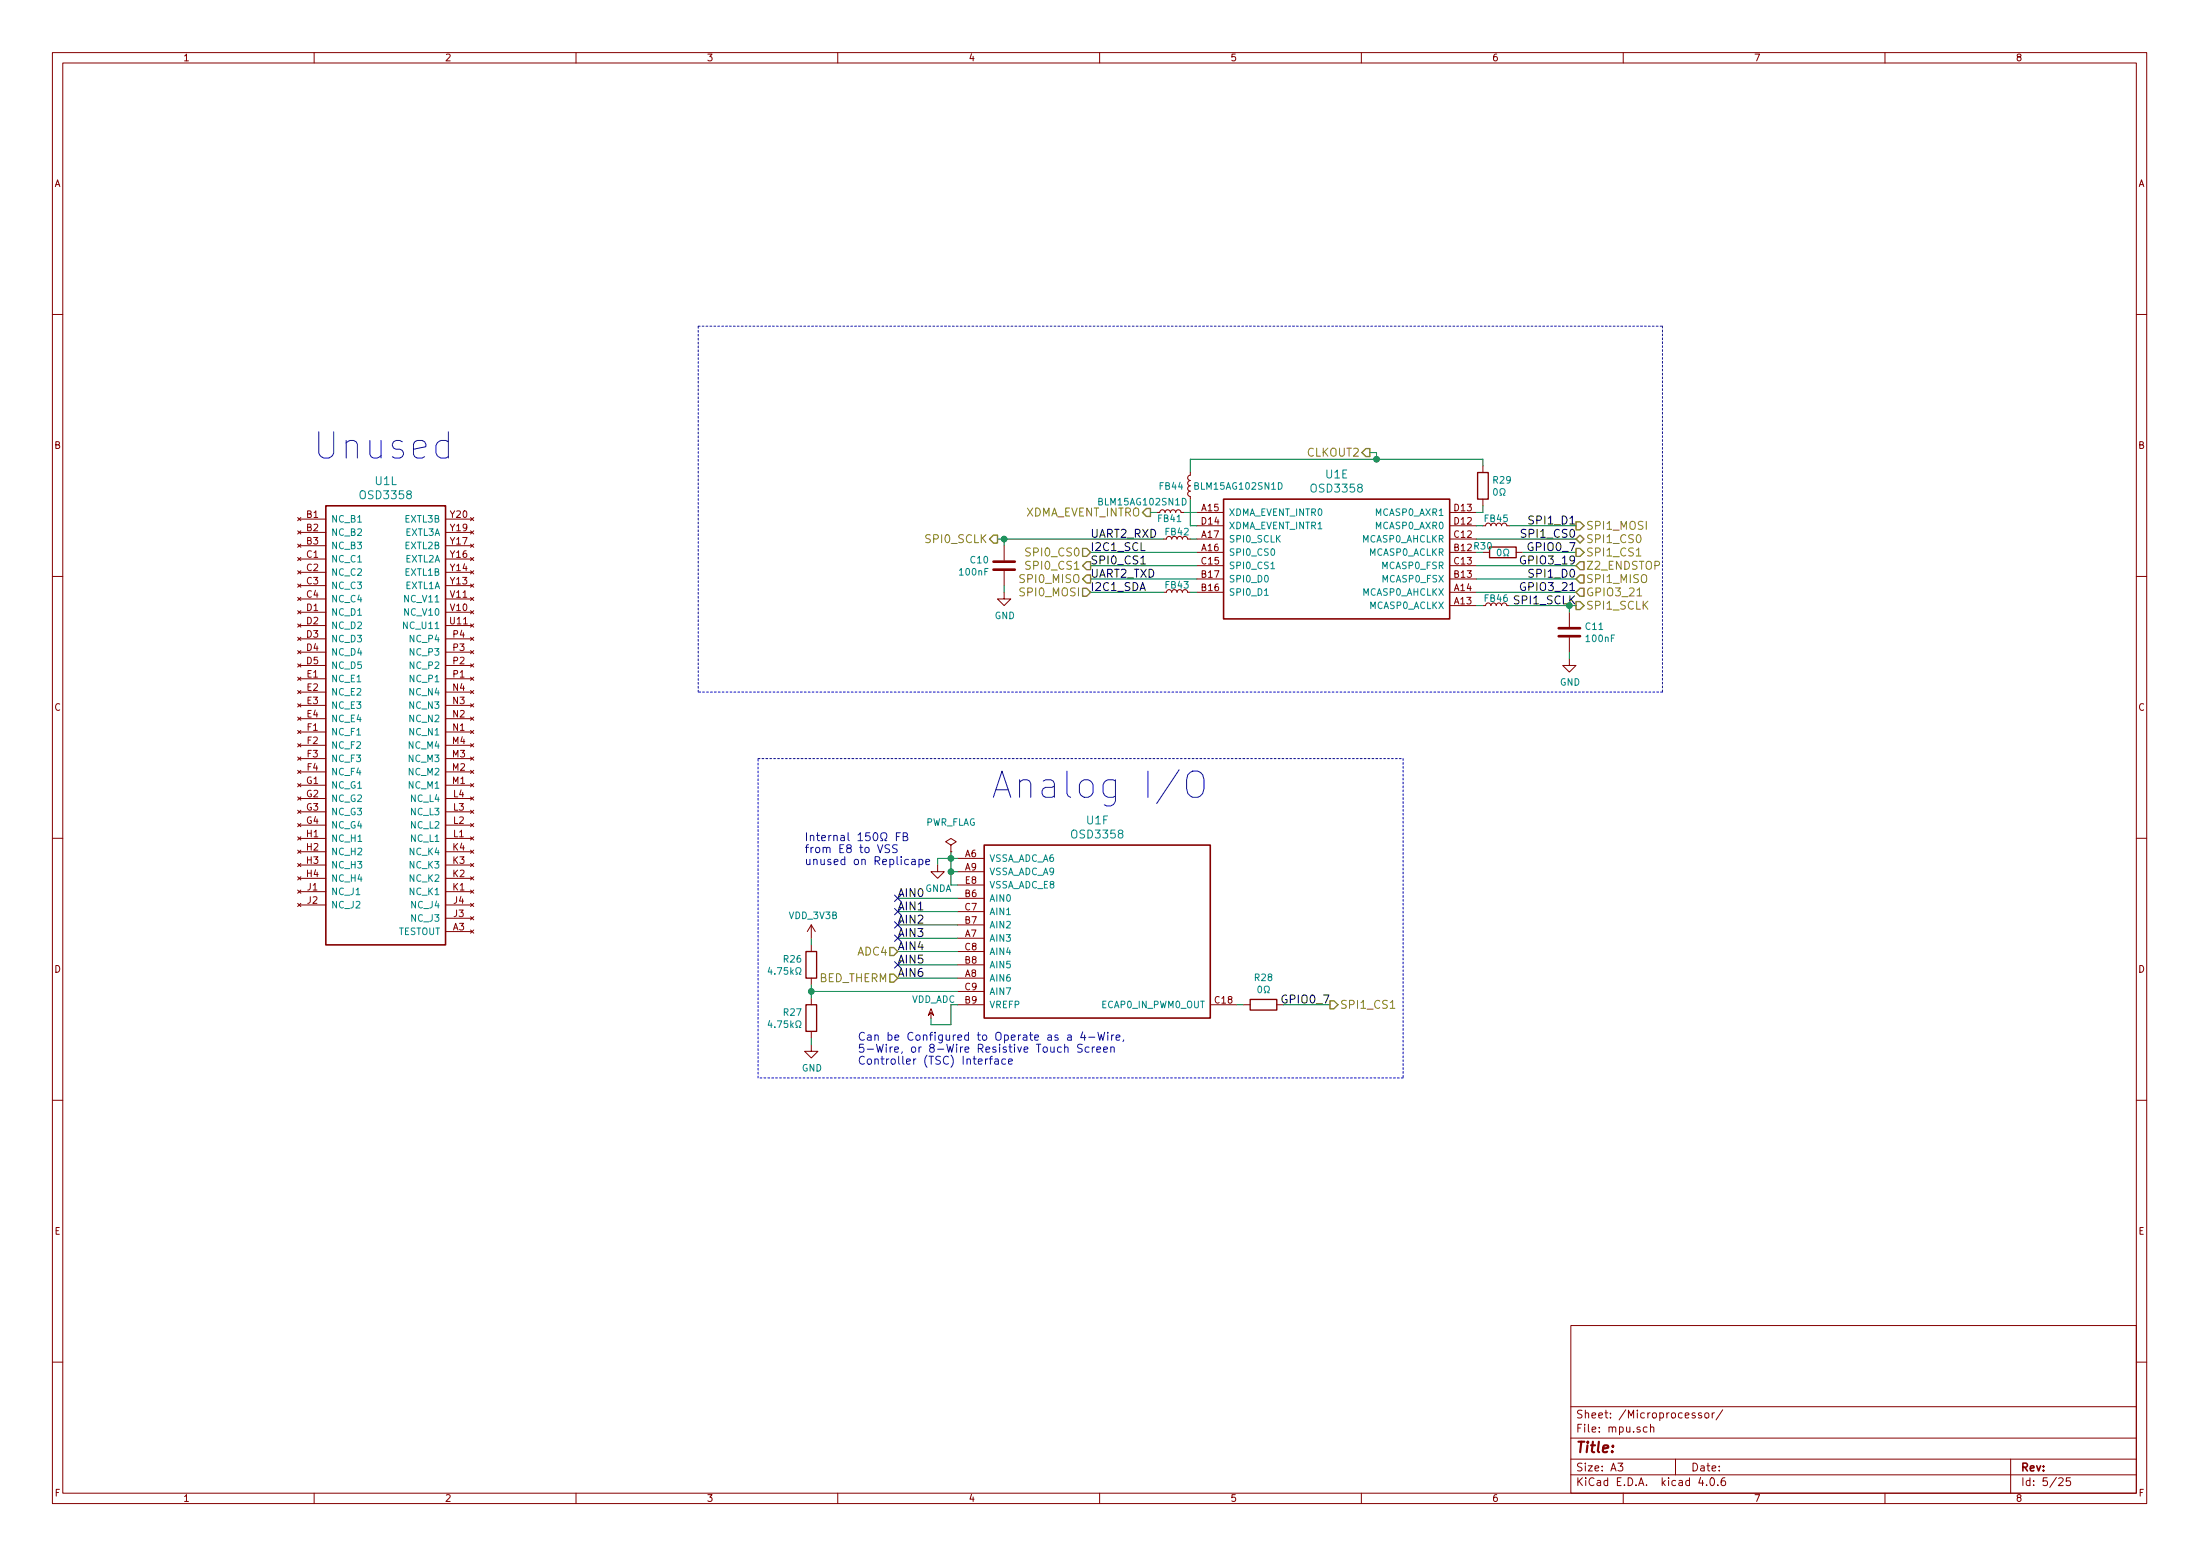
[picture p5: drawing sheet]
<svg xmlns="http://www.w3.org/2000/svg" width="420mm" height="297mm" viewBox="0 0 420 297" stroke-linecap="round" stroke-linejoin="round" font-family="sans-serif">
<g fill="none" stroke="#840000" stroke-width=".19">
<path d="M10 10h400v277h-400zM12 12h396v273.1h-396zM60 10v2M110 10v2M160 10v2M210 10v2M260 10v2M310 10v2M360 10v2M10 60h2M408 60h2M56.8 98.8l.7 .6"/>
<path d="M57.1 99.1h5.1M57.5 98.8l-.7 .6M85.1 99.1h5.1M89.9 98.8l.6 .6M90.5 98.8l-.6 .6M221.5 97.8l.1-.3 .3-.2 .4 .1 .2 .4 .1-.3 .3-.2 .4 .1 .2 .4 .1-.3 .3-.2 .5 .1 .1 .4 .2-.3 .2-.2 .5 .1 .2 .4h.5M227.3 90.2v.5l-.3 .1-.2 .3 .1 .4 .4 .2-.3 .1-.2 .4 .1 .3 .4 .2-.3 .1-.2 .4 .1 .4 .4 .2-.3 .1-.2 .3 .1 .4 .4 .2v.5M228.6 97.8h5.1M276.9 97.8h5M283.2 88.9v1.3M283.2 95.3v1.3M10 110h2"/>
<path d="M56.8 106.4l.7 .6M56.8 116.6l.7 .6M56.8 101.3l.7 .6M56.8 109l.7 .6M56.8 119.1l.7 .6M56.8 103.9l.7 .6M56.8 111.5l.7 .6M56.8 114l.7 .6M57.1 106.7h5.1M57.1 116.9h5.1M57.1 101.6h5.1M57.1 109.3h5.1"/>
<path d="M57.1 119.4h5.1M57.1 104.2h5.1M57.1 111.8h5.1M57.1 114.3h5.1M57.5 106.4l-.7 .6M57.5 116.6l-.7 .6M57.5 101.3l-.7 .6M57.5 109l-.7 .6M57.5 119.1l-.7 .6M57.5 103.9l-.7 .6M57.5 111.5l-.7 .6M57.5 114l-.7 .6"/>
<path d="M85.1 106.7h5.1M85.1 116.9h5.1M85.1 101.6h5.1M85.1 109.3h5.1M85.1 119.4h5.1M85.1 104.2h5.1M85.1 111.8h5.1M85.1 114.3h5.1M89.9 116.6l.6 .6M89.9 119.1l.6 .6M89.9 114l.6 .6M89.9 111.5l.6 .6"/>
<path d="M89.9 109l.6 .6M89.9 106.4l.6 .6M89.9 103.9l.6 .6M89.9 101.3l.6 .6M90.5 106.4l-.6 .6M90.5 116.6l-.6 .6M90.5 109l-.6 .6M90.5 119.1l-.6 .6M90.5 111.5l-.6 .6M90.5 103.9l-.6 .6M90.5 114l-.6 .6M90.5 101.3l-.6 .6"/>
<path d="M191.8 113.1v1.2h1.2l-1.2 1.3-1.3-1.3h1.3M191.8 104.2v2.8M191.8 109v2.8M222.2 102.9h.6l.1-.3 .3-.2 .4 .1 .2 .4 .1-.3 .3-.2 .4 .1 .2 .4 .1-.3 .3-.2 .4 .1 .2 .4 .1-.3 .3-.2 .4 .1 .2 .4h.5M222.2 113.1h.6l.1-.4 .3-.1 .4 .1 .2 .4 .1-.4 .3-.1 .4 .1 .2 .4 .1-.4 .3-.1 .4 .1 .2 .4 .1-.4 .3-.1 .4 .1 .2 .4h.5M228.6 105.4h5.1M228.6 102.9h5.1M228.6 100.4h5.1M228.6 110.5h5.1M228.6 108h5.1M228.6 113.1h5.1M276.9 105.4h5"/>
<path d="M276.9 102.9h5M276.9 100.4h5M276.9 115.6h5M276.9 110.5h5M276.9 108h5M276.9 113.1h5M283.2 115.6h.5l.1-.3 .3-.2 .5 .1 .1 .4 .2-.3 .2-.2 .5 .1 .1 .4 .2-.3 .3-.2 .4 .1 .2 .4 .1-.3 .3-.2 .4 .1 .2 .4h.5M283.2 100.4h.5l.1-.4 .3-.1 .5 .1 .1 .4 .2-.4 .2-.1 .5 .1 .1 .4 .2-.4 .3-.1 .4 .1 .2 .4 .1-.4 .3-.1 .4 .1 .2 .4h.5M289.6 105.4h1.2M299.7 116.9v2.8M408 110h2M56.8 129.3l.7 .6"/>
<path d="M56.8 139.4l.7 .6M56.8 131.8l.7 .6M56.8 121.7l.7 .6M56.8 134.4l.7 .6M56.8 124.2l.7 .6M56.8 136.9l.7 .6M56.8 126.7l.7 .6M57.1 129.6h5.1M57.1 139.7h5.1M57.1 132.1h5.1M57.1 137.2h5.1M57.1 127h5.1"/>
<path d="M57.1 122h5.1M57.1 134.7h5.1M57.1 124.5h5.1M57.5 129.3l-.7 .6M57.5 139.4l-.7 .6M57.5 131.8l-.7 .6M57.5 121.7l-.7 .6M57.5 134.4l-.7 .6M57.5 124.2l-.7 .6M57.5 136.9l-.7 .6M57.5 126.7l-.7 .6M85.1 129.6h5.1"/>
<path d="M85.1 139.7h5.1M85.1 132.1h5.1M85.1 137.2h5.1M85.1 127h5.1M85.1 122h5.1M85.1 134.7h5.1M85.1 124.5h5.1M89.9 139.4l.6 .6M89.9 129.3l.6 .6M89.9 136.9l.6 .6M89.9 126.7l.6 .6M89.9 134.4l.6 .6"/>
<path d="M89.9 124.2l.6 .6M89.9 131.8l.6 .6M89.9 121.7l.6 .6M90.5 126.7l-.6 .6M90.5 136.9l-.6 .6M90.5 139.4l-.6 .6M90.5 129.3l-.6 .6M90.5 131.8l-.6 .6M90.5 134.4l-.6 .6M90.5 124.2l-.6 .6M90.5 121.7l-.6 .6M299.7 125.8v1.2h1.3l-1.3 1.3-1.3-1.3h1.3"/>
<path d="M299.7 121.7v2.8M56.8 149.6l.7 .6M56.8 159.8l.7 .6M56.8 142l.7 .6M56.8 152.1l.7 .6M56.8 144.5l.7 .6M56.8 154.7l.7 .6M56.8 147.1l.7 .6M56.8 157.2l.7 .6M57.1 149.9h5.1M57.1 142.3h5.1M57.1 152.4h5.1"/>
<path d="M57.1 157.5h5.1M57.1 147.4h5.1M57.1 144.8h5.1M57.1 155h5.1M57.5 149.6l-.7 .6M57.5 159.8l-.7 .6M57.5 142l-.7 .6M57.5 152.1l-.7 .6M57.5 144.5l-.7 .6M57.5 154.7l-.7 .6M57.5 157.2l-.7 .6M57.5 147.1l-.7 .6"/>
<path d="M85.1 149.9h5.1M85.1 142.3h5.1M85.1 152.4h5.1M85.1 157.5h5.1M85.1 147.4h5.1M85.1 144.8h5.1M85.1 155h5.1M89.9 159.8l.6 .6M89.9 149.6l.6 .6M89.9 157.2l.6 .6M89.9 147.1l.6 .6M89.9 154.7l.6 .6"/>
<path d="M89.9 144.5l.6 .6M89.9 152.1l.6 .6M89.9 142l.6 .6M90.5 159.8l-.6 .6M90.5 149.6l-.6 .6M90.5 157.2l-.6 .6M90.5 147.1l-.6 .6M90.5 154.7l-.6 .6M90.5 144.5l-.6 .6M90.5 152.1l-.6 .6M90.5 142l-.6 .6M10 160h2"/>
<path d="M56.8 169.9l.7 .6M56.8 162.3l.7 .6M56.8 172.5l.7 .6M56.8 164.8l.7 .6M56.8 167.4l.7 .6M57.1 160.1h5.1M57.1 170.2h5.1M57.1 162.6h5.1M57.1 172.8h5.1M57.1 167.7h5.1M57.1 165.1h5.1M57.5 169.9l-.7 .6"/>
<path d="M57.5 172.5l-.7 .6M57.5 162.3l-.7 .6M57.5 164.8l-.7 .6M57.5 167.4l-.7 .6M85.1 160.1h5.1M85.1 170.2h5.1M85.1 162.6h5.1M85.1 172.8h5.1M85.1 167.7h5.1M85.1 177.8h5.1M85.1 165.1h5.1M85.1 175.3h5.1"/>
<path d="M89.9 169.9l.6 .6M89.9 167.4l.6 .6M89.9 177.5l.6 .6M89.9 175l.6 .6M89.9 164.8l.6 .6M89.9 172.5l.6 .6M89.9 162.3l.6 .6M90.5 169.9l-.6 .6M90.5 167.4l-.6 .6M90.5 177.5l-.6 .6M90.5 175l-.6 .6M90.5 164.8l-.6 .6"/>
<path d="M90.5 172.5l-.6 .6M90.5 162.3l-.6 .6M154.9 176.6v2.5M154.9 176.6l-.7 1.2M154.9 176.6l.8 1.2M179.1 165.1v1.3h1.2l-1.2 1.3-1.3-1.3h1.3M181.6 162.6h.1M181.6 161.3l1-.6-1-.6-1 .6 1 .6v1.3M182.9 163.9h5.1M182.9 171.5h5.1M182.9 179.1h5.1M182.9 176.6h5.1"/>
<path d="M182.9 174h5.1M182.9 168.9h5.1M182.9 166.4h5.1M408 160h2M154.9 199.4v1.3h1.3l-1.3 1.3-1.2-1.3h1.2M154.9 180.4v1.2M154.9 186.7v1.3M154.9 190.5v1.3M154.9 196.9v1.3M177.8 193.3v1M177.8 192.6l.5 1.2-.5-.5-.5 .5zM182.9 186.7h5.1"/>
<path d="M182.9 184.2h5.1M182.9 181.6h5.1M182.9 191.8h5.1M182.9 189.3h5.1M231.1 191.8h5.1M237.5 191.8h1.3M243.8 191.8h1.3M10 210h2M408 210h2M300 253h108v32.1h-108zM10 260h2M300 278.5h108"/>
<path d="M300 274.5h108M300 268.5h108M309 279.3h.9l-.5 .6 .5 .1v.7l-.2 .1-.7-.1M314.6 272.5l-.5-.1-.3 .3 .1 .6 .2 .1 .5-.1M315.2 272.5l.2-.1 .4 .1v.9M315.2 271.9v1.5M320 278.5v3M323.7 269.8a.37 .37 0 0 0-.6 .1l.1 .2 .5 .2 .1 .1-.2 .3-.5-.1M324.9 269.8a.37 .37 0 0 0-.5 .1v.2l.5 .2 .1 .1-.2 .3-.4-.1M325.7 269.8l.2-.1 .4 .1 .1 .6-.2 .2-.3 .1-.2-.1zM327 269.7v1M327.4 269.7l-.4 .3"/>
<path d="M329 269.1l-1.3 2M384 278.5v6.6M408 260h2M60 285.1v1.9M110 285.1v1.9M160 285.1v1.9M210 285.1v1.9M260 285.1v1.9M300 281.5h108M310 285.1v1.9M324.8 282l-.4 1.1h1M325.9 283.5v.1"/>
<path d="M326.7 282.3l.2-.2a.81 .81 0 0 1 .6 .6 .81 .81 0 0 1-.3 .8l-.1 .1a.79 .79 0 0 1-.4-1.3zM328.1 283.5v.1M329.4 282.1a.59 .59 0 0 0-.7 .6l.1 .8 .2 .1 .5-.1 .1-.5-.2-.3h-.4l-.3 .3M360 285.1v1.9M393.2 282.3l.6-.2 .2 .4-.9 1.1h.9M395.4 282.1h-.7l-.1 .7 .2-.1h.5l.2 .3-.1 .5-.2 .1-.6-.1"/>
</g>
<path d="M62.2 96.6h22.9v83.8h-22.9zM233.7 95.3h43.2v22.8h-43.2zM188 161.3h43.1v33h-43.1z" fill="none" stroke="#840000" stroke-width=".3"/>
<g fill="none" stroke="#008484" stroke-width=".19">
<path d="M225.8 95.1a.64 .64 0 0 1 .7 .7 .64 .64 0 0 1-.7 .6zM244.1 92.1a.64 .64 0 0 1 .8 .7 .64 .64 0 0 1-.8 .6zM285.3 93.4l.2-.1a.67 .67 0 0 1 .5 .6 .67 .67 0 0 1-.5 .7l-.3-.5zM286.5 94.6h.2v-.3a.54 .54 0 0 1-.2-.7 .54 .54 0 0 1 .7-.3 .57 .57 0 0 1-.1 1v.3h.3M241.5 113.7h.7M242.7 108.6h.7M286.1 104.9l.1-.1a.67 .67 0 0 1 .5 .7 .67 .67 0 0 1-.5 .6l-.2-.5zM287.2 106.1h.3v-.2a.54 .54 0 0 1-.3-.8 .54 .54 0 0 1 .7-.2 .57 .57 0 0 1-.1 1v.2h.3M147 184.6l-.3 1h.8M147 194.8l-.3 .9h.8M152 186h.3v-.3a.54 .54 0 0 1-.3-.7 .54 .54 0 0 1 .8-.2 .57 .57 0 0 1-.1 .9v.3h.3M152 196.2h.3v-.3a.54 .54 0 0 1-.3-.7 .54 .54 0 0 1 .8-.3 .57 .57 0 0 1-.1 1v.3h.3"/>
<path d="M240.3 188.4l.2-.1a.67 .67 0 0 1 .5 .6 .67 .67 0 0 1-.5 .6l-.3-.5zM241.5 189.5h.2v-.2a.54 .54 0 0 1-.2-.8 .54 .54 0 0 1 .7-.2 .57 .57 0 0 1-.1 1v.2h.3"/>
</g>
<g fill="none" stroke="#0000c2" stroke-width=".19">
<path d="M171.2 159.7h.5M171.9 159h-.7v1.5M172.5 159.7l.7-.1 .1-.2-.1-.3-.2-.1h-.5v1.5h.6l.2-.2 .1-.3-.4-.3M225.2 147l-4.3 6.4M227.3 147.4a1.67 1.67 0 0 1 1.8-.1 1.67 1.67 0 0 1 .8 1.6v1.6a1.67 1.67 0 0 1-1.6 1.8 1.67 1.67 0 0 1-1.7-1.8v-1.6l.2-1zM168.2 160.5h.4v-.3a.66 .66 0 0 1-.4-.9 .66 .66 0 0 1 1-.3 .72 .72 0 0 1-.2 1.2v.3h.4M169.9 161.3a.62 .62 0 0 0-.8 .1v.4l.7 .4v.4a.62 .62 0 0 1-.8 .1M171.3 161.3a.62 .62 0 0 0-.8 .1v.4l.8 .4v.4a.62 .62 0 0 1-.8 .1M174.1 164.1h.6l.1 1M174.8 164.4l-.5 .1a.3 .3 0 0 0-.2 .3 .3 .3 0 0 0 .2 .3l.5-.1M175.5 164.1l.4-.1 .4 .3v.5l-.2 .2h-.6M175.5 164v1.6"/>
<path d="M176.8 164.6l.7-.2v-.3l-.5-.1-.2 .3 .1 .7h.6M206.7 199.4a.62 .62 0 0 0-.8 .1v.4l.7 .4v.4a.62 .62 0 0 1-.8 .1M206.8 197l-.4 1.1h1M207.1 197.6v1M207.9 198h1.2M208 199.9h-.5l-.3 .3v.4l.2 .2h.6M208.6 199.9v1M209 199.9h-.2l-.2 .3M209.7 197.1l.3 1.5 .3-1.1 .3 1.1 .4-1.5M211.6 197.1v.1M211.6 197.6v1M212.1 199.9v1"/>
<path d="M212.3 197.6v1M212.7 197.6h-.3l-.1 .3M213.2 198.1l.7-.2-.1-.3h-.4l-.2 .2v.7h.6M214.6 198.5l-.1 .3M189 202.1h.5M189.5 201.6l-.3 .3v1.3M190 202.2h.6l.1 1M190.7 202.5l-.5 .1a.3 .3 0 0 0-.3 .3 .3 .3 0 0 0 .3 .3l.5-.1M192 202.2l-.4-.1-.3 .3v.5l.2 .2h.5M192.6 202.7l.7-.2v-.3l-.5-.1-.2 .3 .1 .7h.6M203.3 200l.1-.1a.36 .36 0 0 1 .6 .2v.8M209.5 200.4l.7-.2-.1-.3h-.4l-.2 .2v.7h.6"/>
<path d="M210.8 200.4l.7-.2-.1-.3h-.4l-.2 .2v.7h.6M212.1 200l.1-.1a.36 .36 0 0 1 .6 .2v.8"/>
</g>
<path d="M282.2 90.2h2v5.1h-2zM284.5 104.4h5.1v2.1h-5.1zM153.9 181.6h2.1v5.1h-2.1zM153.9 191.8h2.1v5.1h-2.1zM238.8 190.8h5v2h-5z" fill="none" stroke="#840000" stroke-width=".25"/>
<g fill="none" stroke="#008400" stroke-width=".19">
<path d="M219.7 97.8h1.3M226.1 97.8h2.5M227.3 95.3v5.1h1.3M261.6 86.4h1.3v1.3M283.2 96.6v1.2h-1.3M283.2 88.9v-1.2h-55.9v2.5M190.5 102.9h31.7M191.8 102.9v1.3M191.8 111.8v1.3M208.3 110.5h20.3M208.3 105.4h20.3M208.3 108h20.3"/>
<path d="M208.3 113.1h13.9M227.3 113.1h1.3M227.3 102.9h1.3M281.9 110.5h19.1M281.9 108h19.1M281.9 100.4h1.3M281.9 113.1h19.1M281.9 102.9h19.1M281.9 115.6h1.3M288.3 100.4h12.7M288.3 115.6h12.7M290.8 105.4h10.2"/>
<path d="M299.7 115.6v1.3M299.7 124.5v1.3M154.9 179.1v1.3M171.4 171.5h11.5M171.4 174h11.5M171.4 176.6h11.5M171.4 179.1h11.5M181.6 162.6v6.3h1.3M181.6 166.4h1.3M182.9 163.9h-3.8v1.2M154.9 188v2.5M154.9 198.2v1.2"/>
<path d="M154.9 189.3h28M171.4 181.6h11.5M171.4 184.2h11.5M171.4 186.7h11.5M181.6 191.8v3.8h-3.8v-1.3M236.2 191.8h1.3M245.1 191.8h8.9"/>
</g>
<g fill="#008400" stroke="#008400" stroke-width=".25">
<circle cx="154.9" cy="189.3" r=".51"/>
<circle cx="181.6" cy="163.9" r=".51"/>
<circle cx="181.6" cy="166.4" r=".51"/>
<circle cx="262.9" cy="87.7" r=".51"/>
<circle cx="191.8" cy="102.9" r=".51"/>
</g>
<path d="M133.3 62.3h184.2M317.5 62.3v69.8M133.3 132.1v-69.8M317.5 132.1h-184.2M144.8 144.8h123.2M268 144.8v61M144.8 205.8v-61M268 205.8h-123.2" fill="none" stroke="#0000c2" stroke-width=".19" stroke-dasharray=".3 .4"/>
<g fill="none" stroke="#848400" stroke-width=".25">
<path d="M218.2 97.8l.7-.7h.8v1.5h-.8zM260.9 85.6h.7v1.6h-.7l-.8-.8zM301 99.6h.8l.7 .8-.7 .7h-.8zM189 102.9l.7-.8h.8v1.6h-.8zM206.8 112.3h.7l.8 .8-.8 .7h-.7zM206.8 104.7h.7l.8 .7-.8 .8h-.7zM207.5 107.2h.8v1.5h-.8l-.7-.7zM207.5 109.8h.8v1.5h-.8l-.7-.8zM301 102.9l.8-.8 .7 .8-.7 .8zM301 114.8h.8l.7 .8-.7 .8h-.8zM301 104.7h.8l.7 .7-.7 .8h-.8zM301.8 112.3h.7v1.5h-.7l-.8-.7z"/>
<path d="M301.8 107.2h.7v1.5h-.7l-.8-.7zM301.8 109.8h.7v1.5h-.7l-.8-.8zM169.9 186h.8l.7 .7-.7 .8h-.8zM169.9 180.9h.8l.7 .7-.7 .8h-.8zM254 191h.8l.7 .8-.7 .8h-.8z"/>
</g>
<path d="M312.5 106.1h.9M312.6 113.8h.9M265.5 192.5h.9" fill="none" stroke="#848400" stroke-width=".19"/>
<path d="M170.8 170.9l1.3 1.2M170.8 173.4l1.3 1.2M170.8 176l1.3 1.2M170.8 178.5l1.3 1.2M172.1 170.9l-1.3 1.2M172.1 173.4l-1.3 1.2M172.1 176l-1.3 1.2M172.1 178.5l-1.3 1.2M170.8 183.6l1.3 1.2M172.1 183.6l-1.3 1.2" fill="none" stroke="#000084" stroke-width=".19"/>
<path d="M217.9 107.7h.8" fill="none" stroke="#000" stroke-width=".19"/>
<path d="M189.7 108.7h4.1M189.7 107.2h4.1M297.7 119.9h4.1M297.7 121.4h4.1" fill="none" stroke="#840000" stroke-width=".51"/>
<g font-size="7" fill="#0000c2">
<text x="59.7" y="87.7">Unused</text>
<text x="189.2" y="152.4">Analog I/O</text>
</g>
<text font-size="2.8" fill="#840000" x="301" y="277.3">Title:</text>
<g font-size="2.1" fill="#848400">
<text x="249.7" y="87.2">CLKOUT2</text>
<text x="195.5" y="98.6">XDMA_EVENT_INTRO</text>
<text x="302.9" y="101.1">SPI1_MOSI</text>
<text x="177" y="103.7">SPI0_SCLK</text>
<text x="196.4" y="106.2">SPI0_CS0</text>
<text x="302.9" y="103.7">SPI1_CS0</text>
<text x="302.9" y="106.2">SPI1_CS1</text>
<text x="195.1" y="111.3">SPI0_MISO</text>
<text x="195.1" y="113.8">SPI0_MOSI</text>
<text x="196.4" y="108.7">SPI0_CS1</text>
<text x="302.9" y="113.8">GPIO3_21</text>
<text x="302.9" y="108.7">Z2_ENDSTOP</text>
<text x="302.9" y="111.3">SPI1_MISO</text>
<text x="302.9" y="116.4">SPI1_SCLK</text>
<text x="163.8" y="182.4">ADC4</text>
<text x="156.3" y="187.5">BED_THERM</text>
<text x="255.9" y="192.6">SPI1_CS1</text>
</g>
<g font-size="2.1" fill="#008484">
<text x="69" y="95.3">OSD3358</text>
<text x="71.7" y="92.6">U1L</text>
<text x="250.6" y="94">OSD3358</text>
<text x="253.2" y="91.3">U1E</text>
<text x="204.9" y="160.1">OSD3358</text>
<text x="207.5" y="157.4">U1F</text>
</g>
<g font-size="2.1">
<text x="292.5" y="100.1">SPI1_D1</text>
<text x="208.3" y="102.7">UART2_RXD</text>
<text x="208.3" y="105.2">I2C1_SCL</text>
<text x="208.3" y="107.7">SPI0_CS1</text>
<text x="291" y="107.7">GPIO3_19</text>
<text x="291.1" y="102.7">SPI1_CS0</text>
<text x="292.2" y="105.2">GPIO0_7</text>
<text x="208.3" y="110.3">UART2_TXD</text>
<text x="208.3" y="112.8">I2C1_SDA</text>
<text x="291" y="112.8">GPIO3_21</text>
<text x="292.5" y="110.3">SPI1_D0</text>
<text x="171.4" y="171.2">AIN0</text>
<text x="171.4" y="173.8">AIN1</text>
<text x="171.4" y="176.3">AIN2</text>
<text x="171.4" y="178.9">AIN3</text>
<text x="171.4" y="181.4">AIN4</text>
<text x="171.4" y="183.9">AIN5</text>
<text x="171.4" y="186.5">AIN6</text>
<text x="245.2" y="191.6">GPIO0_7</text>
</g>
<text font-size="2.1" fill="#008400" x="289.4" y="115.4">SPI1_SCLK</text>
<g font-size="2.1" fill="#0000c2">
<text x="153.7" y="160.6">Internal 150 FB</text>
<text x="153.7" y="162.9">from E8 to VSS</text>
<text x="153.7" y="165.1">unused on Replicape</text>
<text x="163.8" y="198.7">Can be Configured to Operate as a 4-Wire,</text>
<text x="163.8" y="201">5-Wire, or 8-Wire Resistive Touch Screen</text>
<text x="163.8" y="203.2">Controller (TSC) Interface</text>
</g>
<g font-size="2.1" fill="#840000">
<text x="301" y="273.5">File: mpu.sch</text>
<text x="301" y="270.8">Sheet: /Microprocessor/</text>
<text x="301" y="280.9">Size: A3</text>
<text x="323" y="280.9">Date:</text>
<text x="386" y="280.9">Rev:</text>
<text x="301" y="283.7">KiCad E.D.A. kicad 4.0.6</text>
<text x="386" y="283.7">Id: 5/25</text>
</g>
<g font-size="1.8" fill="#840000">
<text x="35" y="11.7">1</text>
<text x="85" y="11.7">2</text>
<text x="135" y="11.7">3</text>
<text x="185" y="11.7">4</text>
<text x="235" y="11.7">5</text>
<text x="285" y="11.7">6</text>
<text x="335" y="11.7">7</text>
<text x="385" y="11.7">8</text>
<text x="10.4" y="35.7">A</text>
<text x="408.4" y="35.7">A</text>
<text x="10.4" y="85.7">B</text>
<text x="408.4" y="85.7">B</text>
<text x="58.6" y="98.8">B1</text>
<text x="58.6" y="101.4">B2</text>
<text x="86.1" y="98.8">Y20</text>
<text x="86.1" y="101.4">Y19</text>
<text x="229.5" y="100.1">D14</text>
<text x="229.5" y="97.6">A15</text>
<text x="277.8" y="100.1">D12</text>
<text x="277.8" y="97.6">D13</text>
<text x="58.6" y="106.5">C1</text>
<text x="58.6" y="103.9">B3</text>
<text x="86.1" y="106.5">Y16</text>
<text x="86.1" y="103.9">Y17</text>
<text x="229.5" y="107.7">C15</text>
<text x="229.5" y="105.2">A16</text>
<text x="229.5" y="102.7">A17</text>
<text x="277.8" y="102.7">C12</text>
<text x="277.8" y="107.7">C13</text>
<text x="58.6" y="109">C2</text>
<text x="58.6" y="111.5">C3</text>
<text x="86.1" y="111.5">Y13</text>
<text x="86.1" y="109">Y14</text>
<text x="229.5" y="112.8">B16</text>
<text x="229.5" y="110.3">B17</text>
<text x="277.8" y="110.3">B13</text>
<text x="277.8" y="112.8">A14</text>
<text x="58.6" y="116.6">D1</text>
<text x="58.6" y="119.2">D2</text>
<text x="58.6" y="114.1">C4</text>
<text x="86" y="119.2">U11</text>
<text x="86.1" y="116.6">V10</text>
<text x="86.1" y="114.1">V11</text>
<text x="277.8" y="115.4">A13</text>
<text x="58.6" y="121.7">D3</text>
<text x="58.6" y="124.2">D4</text>
<text x="86.6" y="124.2">P3</text>
<text x="86.6" y="121.7">P4</text>
<text x="58.6" y="126.8">D5</text>
<text x="58.6" y="129.3">E1</text>
<text x="58.6" y="131.9">E2</text>
<text x="86.5" y="131.9">N4</text>
<text x="86.6" y="129.3">P1</text>
<text x="86.6" y="126.8">P2</text>
<text x="10.4" y="135.7">C</text>
<text x="58.6" y="134.4">E3</text>
<text x="58.6" y="136.9">E4</text>
<text x="86.5" y="136.9">N2</text>
<text x="86.5" y="134.4">N3</text>
<text x="408.4" y="135.7">C</text>
<text x="58.7" y="139.5">F1</text>
<text x="58.7" y="142">F2</text>
<text x="86.4" y="142">M4</text>
<text x="86.5" y="139.5">N1</text>
<text x="58.5" y="149.6">G1</text>
<text x="58.7" y="144.6">F3</text>
<text x="58.7" y="147.1">F4</text>
<text x="86.4" y="149.6">M1</text>
<text x="86.4" y="147.1">M2</text>
<text x="86.4" y="144.6">M3</text>
<text x="58.5" y="152.2">G2</text>
<text x="58.5" y="154.7">G3</text>
<text x="86.6" y="154.7">L3</text>
<text x="86.6" y="152.2">L4</text>
<text x="58.5" y="157.3">G4</text>
<text x="58.6" y="159.8">H1</text>
<text x="86.6" y="159.8">L1</text>
<text x="86.6" y="157.3">L2</text>
<text x="58.6" y="162.3">H2</text>
<text x="58.6" y="164.9">H3</text>
<text x="58.6" y="167.4">H4</text>
<text x="86.5" y="167.4">K2</text>
<text x="86.5" y="164.9">K3</text>
<text x="86.5" y="162.3">K4</text>
<text x="184.3" y="163.6">A6</text>
<text x="184.3" y="166.2">A9</text>
<text x="58.7" y="170">J1</text>
<text x="58.7" y="172.5">J2</text>
<text x="86.5" y="170">K1</text>
<text x="86.7" y="172.5">J4</text>
<text x="184.3" y="171.2">B6</text>
<text x="184.3" y="173.8">C7</text>
<text x="184.4" y="168.7">E8</text>
<text x="86.5" y="177.6">A3</text>
<text x="86.7" y="175">J3</text>
<text x="184.3" y="178.9">A7</text>
<text x="184.3" y="176.3">B7</text>
<text x="10.4" y="185.7">D</text>
<text x="184.3" y="183.9">B8</text>
<text x="184.3" y="181.4">C8</text>
<text x="408.4" y="185.7">D</text>
<text x="184.3" y="186.5">A8</text>
<text x="184.3" y="191.6">B9</text>
<text x="184.3" y="189">C9</text>
<text x="232.1" y="191.6">C18</text>
<text x="10.4" y="235.7">E</text>
<text x="408.4" y="235.7">E</text>
<text x="10.5" y="285.7">F</text>
<text x="35" y="286.7">1</text>
<text x="85" y="286.7">2</text>
<text x="135" y="286.7">3</text>
<text x="185" y="286.7">4</text>
<text x="235" y="286.7">5</text>
<text x="285" y="286.7">6</text>
<text x="335" y="286.7">7</text>
<text x="385" y="286.7">8</text>
<text x="408.5" y="285.7">F</text>
</g>
<g font-size="1.8" fill="#008484">
<text x="221.5" y="93.5">FB44</text>
<text x="228.4" y="93.5">BLM15AG102SN1D</text>
<text x="285.2" y="92.3">R29</text>
<text x="63.2" y="99.7">NC_B1</text>
<text x="77.3" y="99.7">EXTL3B</text>
<text x="210.1" y="96.5">BLM15AG102SN1D</text>
<text x="221.2" y="99.6">FB41</text>
<text x="234.7" y="101">XDMA_EVENT_INTR1</text>
<text x="234.7" y="98.5">XDMA_EVENT_INTR0</text>
<text x="262.8" y="101">MCASP0_AXR0</text>
<text x="262.8" y="98.5">MCASP0_AXR1</text>
<text x="283.6" y="99.6">FB45</text>
<text x="63.2" y="107.4">NC_C1</text>
<text x="63.2" y="102.3">NC_B2</text>
<text x="63.2" y="104.8">NC_B3</text>
<text x="77.3" y="107.4">EXTL2A</text>
<text x="77.3" y="104.8">EXTL2B</text>
<text x="77.3" y="102.3">EXTL3A</text>
<text x="185.4" y="107.5">C10</text>
<text x="222.6" y="102.2">FB42</text>
<text x="234.7" y="106.1">SPI0_CS0</text>
<text x="234.7" y="103.5">SPI0_SCLK</text>
<text x="260" y="103.5">MCASP0_AHCLKR</text>
<text x="261.3" y="106.1">MCASP0_ACLKR</text>
<text x="63.2" y="109.9">NC_C2</text>
<text x="63.2" y="112.4">NC_C3</text>
<text x="77.3" y="112.4">EXTL1A</text>
<text x="77.3" y="109.9">EXTL1B</text>
<text x="183.4" y="109.8">100nF</text>
<text x="222.6" y="112.3">FB43</text>
<text x="234.7" y="108.6">SPI0_CS1</text>
<text x="234.7" y="113.7">SPI0_D1</text>
<text x="234.7" y="111.2">SPI0_D0</text>
<text x="260.1" y="113.7">MCASP0_AHCLKX</text>
<text x="264" y="108.6">MCASP0_FSR</text>
<text x="264.1" y="111.2">MCASP0_FSX</text>
<text x="63.2" y="117.5">NC_D1</text>
<text x="63.2" y="115">NC_C4</text>
<text x="77.4" y="117.5">NC_V10</text>
<text x="77.4" y="115">NC_V11</text>
<text x="189.9" y="118.2">GND</text>
<text x="261.4" y="116.2">MCASP0_ACLKX</text>
<text x="283.6" y="114.9">FB46</text>
<text x="63.2" y="120.1">NC_D2</text>
<text x="63.2" y="122.6">NC_D3</text>
<text x="63.2" y="125.1">NC_D4</text>
<text x="77.3" y="120.1">NC_U11</text>
<text x="78.4" y="125.1">NC_P3</text>
<text x="78.4" y="122.6">NC_P4</text>
<text x="302.9" y="120.2">C11</text>
<text x="303" y="122.5">100nF</text>
<text x="63.2" y="130.2">NC_E1</text>
<text x="63.2" y="127.7">NC_D5</text>
<text x="78.4" y="130.2">NC_P1</text>
<text x="78.4" y="127.7">NC_P2</text>
<text x="297.9" y="130.9">GND</text>
<text x="63.2" y="132.8">NC_E2</text>
<text x="63.2" y="135.3">NC_E3</text>
<text x="63.2" y="137.8">NC_E4</text>
<text x="78.3" y="137.8">NC_N2</text>
<text x="78.3" y="135.3">NC_N3</text>
<text x="78.3" y="132.8">NC_N4</text>
<text x="63.2" y="140.4">NC_F1</text>
<text x="63.2" y="142.9">NC_F2</text>
<text x="78.1" y="142.9">NC_M4</text>
<text x="78.3" y="140.4">NC_N1</text>
<text x="63.2" y="145.5">NC_F3</text>
<text x="63.2" y="148">NC_F4</text>
<text x="78.1" y="148">NC_M2</text>
<text x="78.1" y="145.5">NC_M3</text>
<text x="63.2" y="150.5">NC_G1</text>
<text x="63.2" y="153.1">NC_G2</text>
<text x="63.2" y="155.6">NC_G3</text>
<text x="78.1" y="150.5">NC_M1</text>
<text x="78.5" y="155.6">NC_L3</text>
<text x="78.5" y="153.1">NC_L4</text>
<text x="63.2" y="160.7">NC_H1</text>
<text x="63.2" y="158.2">NC_G4</text>
<text x="78.5" y="160.7">NC_L1</text>
<text x="78.5" y="158.2">NC_L2</text>
<text x="176.7" y="157.6">PWR_FLAG</text>
<text x="63.2" y="163.2">NC_H2</text>
<text x="63.2" y="165.8">NC_H3</text>
<text x="78.3" y="165.8">NC_K3</text>
<text x="78.3" y="163.2">NC_K4</text>
<text x="189" y="164.5">VSSA_ADC_A6</text>
<text x="189" y="167">VSSA_ADC_A9</text>
<text x="63.2" y="170.9">NC_J1</text>
<text x="63.2" y="173.4">NC_J2</text>
<text x="63.2" y="168.3">NC_H4</text>
<text x="78.3" y="170.9">NC_K1</text>
<text x="78.3" y="168.3">NC_K2</text>
<text x="78.6" y="173.4">NC_J4</text>
<text x="176.6" y="170.2">GNDA</text>
<text x="189" y="172.1">AIN0</text>
<text x="189" y="169.6">VSSA_ADC_E8</text>
<text x="75.8" y="178.5">TESTOUT</text>
<text x="78.6" y="175.9">NC_J3</text>
<text x="150.7" y="175.4">VDD_3V3B</text>
<text x="189" y="179.7">AIN3</text>
<text x="189" y="177.2">AIN2</text>
<text x="189" y="174.7">AIN1</text>
<text x="149.7" y="183.7">R26</text>
<text x="189" y="184.8">AIN5</text>
<text x="189" y="182.3">AIN4</text>
<text x="147.6" y="186">4.75k</text>
<text x="174" y="191.4">VDD_ADC</text>
<text x="189" y="187.4">AIN6</text>
<text x="189" y="189.9">AIN7</text>
<text x="239.7" y="187.3">R28</text>
<text x="147.6" y="196.2">4.75k</text>
<text x="149.7" y="193.9">R27</text>
<text x="189" y="192.4">VREFP</text>
<text x="210.5" y="192.4">ECAP0_IN_PWM0_OUT</text>
<text x="153.1" y="204.5">GND</text>
</g>
<text font-size="1.8" fill="#008400" x="277.8" y="105.2">B12 R30</text>
</svg>
